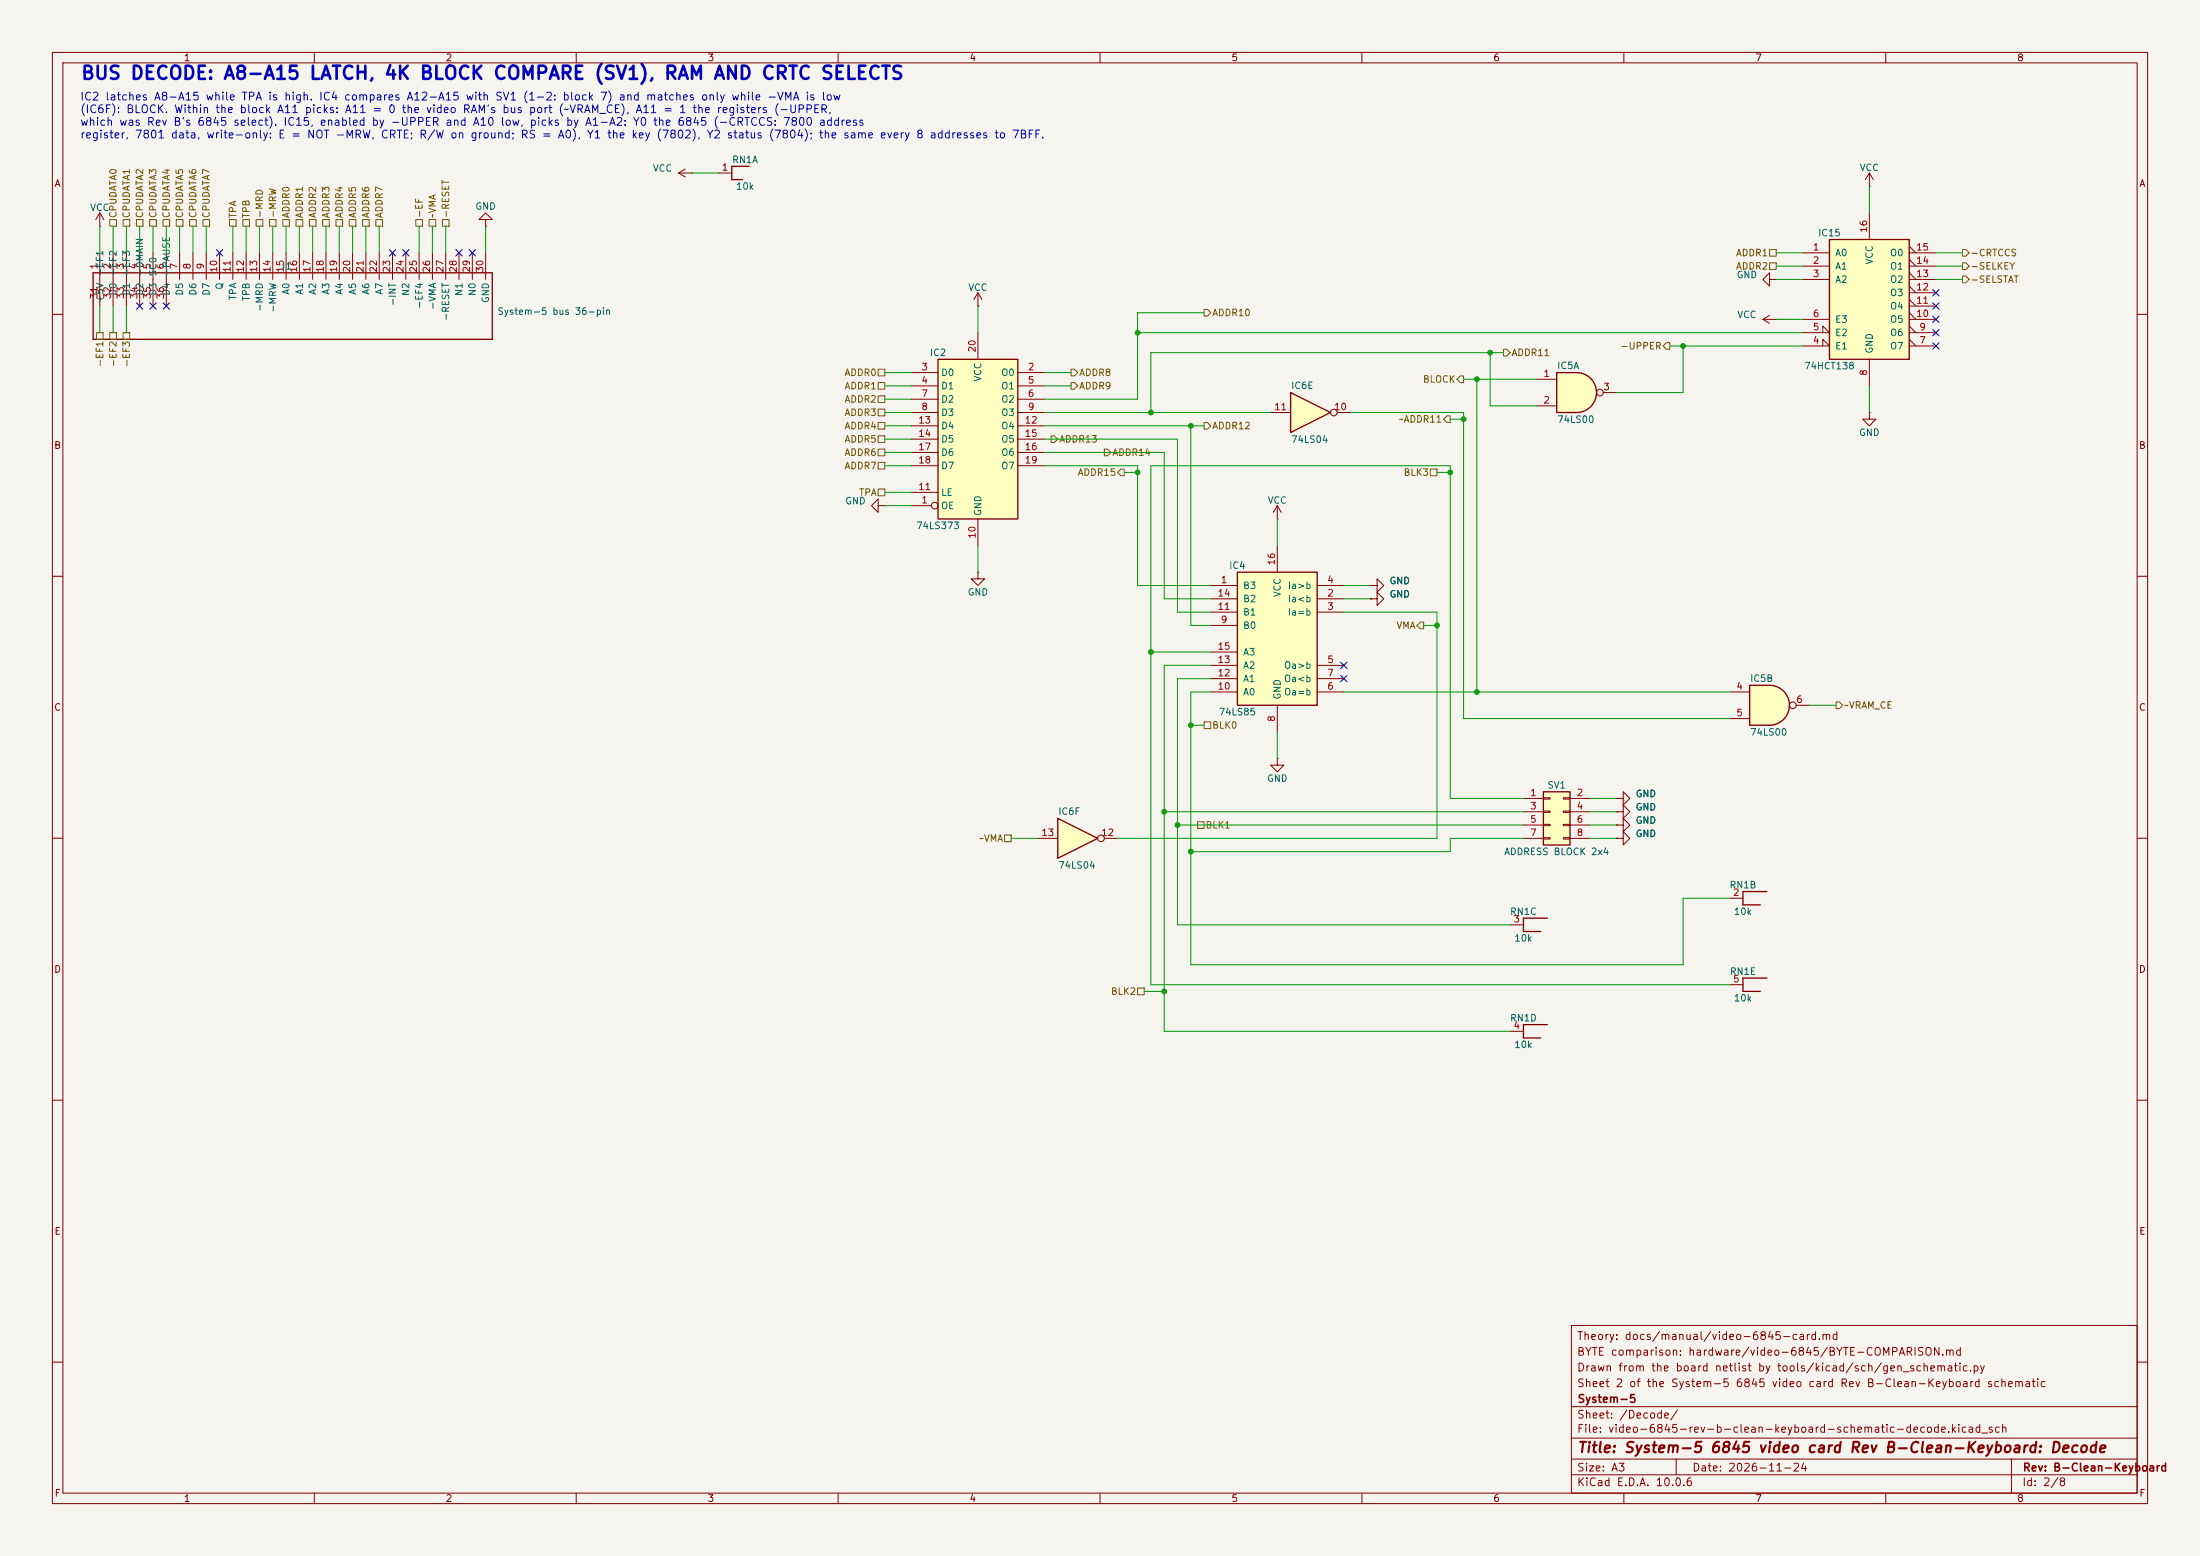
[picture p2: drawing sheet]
<svg xmlns="http://www.w3.org/2000/svg" width="420mm" height="297mm" viewBox="0 0 420 297" stroke-linecap="round" stroke-linejoin="round" font-family="sans-serif">
<path d="M0 0h420v297h-420z" fill="#f5f4ef" stroke="#f5f4ef" stroke-width=".19"/>
<g fill="none" stroke="#840000" stroke-width=".19">
<path d="M10 10h400v277h-400zM12 12h396v273h-396zM60 10v2M110 10v2M160 10v2M210 10v2M260 10v2M310 10v2M360 10v2M10 60h2M408 60h2M10 110h2"/>
<path d="M408 110h2M10 160h2M408 160h2M10 210h2M408 210h2M300 253h108v32h-108zM10 260h2M300 278.5h108M300 274.5h108M300 268.5h108M320 278.5v3M384 278.5v6.5"/>
<path d="M408 260h2M60 285v2M110 285v2M160 285v2M210 285v2M260 285v2M300 281.5h108M310 285v2M360 285v2"/>
</g>
<path d="M201.9 156.2l7.6 3.8-7.6 3.8z" fill="#ffffc2"/>
<path d="M143 31.8h-3.3v2.5h2M201.9 156.2l7.6 3.8-7.6 3.8z" fill="none" stroke="#840000" stroke-width=".25"/>
<g fill="none" stroke="#840000" stroke-width=".19">
<path d="M129.5 33h2.6M129.5 33l1.3 .8M130.8 32.3l-1.3 .7M132.1 33h.1M137.2 33h2.5M198.1 160h3.8M210.8 160h2.6"/>
<circle cx="210.2" cy="160" r=".63"/>
</g>
<path d="M236.2 109.2h15.3v25.4h-15.3z" fill="#ffffc2"/>
<path d="M236.2 109.2h15.3v25.4h-15.3zM295.4 175.3h-4.6v2.5h3.3M337.3 170.2h-4.6v2.5h3.3M295.4 195.6h-4.6v2.5h3.3M337.3 186.7h-4.6v2.5h3.3" fill="none" stroke="#840000" stroke-width=".25"/>
<g fill="none" stroke="#840000" stroke-width=".19">
<path d="M186.7 58.4h.1M186.7 55.9l-.8 1.3M186.7 55.9l.8 1.3M186.7 55.9v2.5M243.8 99.1h.1M243.8 96.5v2.6M243.8 96.5l-.7 1.3M243.8 96.5l.8 1.3M231.1 111.8h5.1M231.1 114.3h5.1M231.1 116.8h5.1M231.1 119.4h5.1"/>
<path d="M243.8 104.1v5.1M251.5 111.8h5M251.5 114.3h5M251.5 116.8h5M261.6 114.3h1.3v-1.3l1.3 1.3-1.3 1.3v-1.3M261.6 114.3h.1M261.6 111.8h1.3v-1.3l1.3 1.3-1.3 1.2v-1.2M261.6 111.8h.1M231.1 127h5.1M231.1 132.1h5.1M231.1 129.5h5.1M231.1 124.5h5.1"/>
<path d="M243.8 134.6v5.1M251.5 127h5M251.5 132.1h5M251.5 129.5h5M308.6 157.5h1.3v-1.3l1.2 1.3-1.2 1.3v-1.3M308.6 157.5h.1M308.6 154.9h1.3v-1.2l1.2 1.2-1.2 1.3v-1.3M308.6 154.9h.1M308.6 152.4h1.3v-1.3l1.2 1.3-1.2 1.3v-1.3M308.6 152.4h.1M288.3 176.5h2.5M308.6 160h1.3v-1.2l1.2 1.2-1.2 1.3v-1.3"/>
<path d="M308.6 160h.1M330.2 171.5h2.5M288.3 196.9h2.5M330.2 188h2.5"/>
</g>
<path d="M337.8 130.8a3.8 3.8 0 0 1 3.8 3.8 3.8 3.8 0 0 1-3.8 3.8z" fill="#ffffc2" stroke="#ffffc2" stroke-width=".19"/>
<path d="M334 130.8h3.8v7.6h-3.8z" fill="#ffffc2"/>
<path d="M334 130.8h3.8a3.8 3.8 0 0 1 3.8 3.8 3.8 3.8 0 0 1-3.8 3.8h-3.8z" fill="none" stroke="#840000" stroke-width=".25"/>
<g fill="none" stroke="#840000" stroke-width=".19">
<path d="M330.2 132.1h3.8M330.2 137.2h3.8M342.9 134.6h2.5"/>
<circle cx="342.3" cy="134.6" r=".63"/>
</g>
<path d="M294.6 151.1h5.1v10.2h-5.1z" fill="#ffffc2"/>
<path d="M294.6 151.1h5.1v10.2h-5.1z" fill="none" stroke="#840000" stroke-width=".25"/>
<g fill="none" stroke="#840000" stroke-width=".19">
<path d="M290.8 152.4h3.8M290.8 154.9h3.8M290.8 157.5h3.8M294.6 152.3h1.3v.2h-1.3zM294.6 154.8h1.3v.3h-1.3zM294.6 157.4h1.3v.2h-1.3zM294.6 159.9h1.3v.2h-1.3zM298.4 152.3h1.3v.2h-1.3zM298.4 154.8h1.3v.3h-1.3zM298.4 157.4h1.3v.2h-1.3zM298.4 159.9h1.3v.2h-1.3zM299.7 152.4h3.8"/>
<path d="M299.7 154.9h3.8M299.7 157.5h3.8M290.8 160h3.8M299.7 160h3.8"/>
</g>
<path d="M246.4 74.9l7.6 3.8-7.6 3.9z" fill="#ffffc2"/>
<path d="M246.4 74.9l7.6 3.8-7.6 3.9z" fill="none" stroke="#840000" stroke-width=".25"/>
<g fill="none" stroke="#840000" stroke-width=".19">
<path d="M242.6 78.7h3.8M255.3 78.7h2.5"/>
<circle cx="254.6" cy="78.7" r=".63"/>
</g>
<path d="M301 71.1a3.8 3.8 0 0 1 3.8 3.8 3.8 3.8 0 0 1-3.8 3.8z" fill="#ffffc2" stroke="#ffffc2" stroke-width=".19"/>
<path d="M297.2 71.1h3.8v7.6h-3.8z" fill="#ffffc2"/>
<path d="M297.2 71.1h3.8a3.8 3.8 0 0 1 3.8 3.8 3.8 3.8 0 0 1-3.8 3.8h-3.8z" fill="none" stroke="#840000" stroke-width=".25"/>
<g fill="none" stroke="#840000" stroke-width=".19">
<path d="M293.4 72.4h3.8M293.4 77.5h3.8M306.1 74.9h2.5M356.9 78.7v1.3h1.2l-1.2 1.3-1.3-1.3h1.3M356.9 78.7h.1"/>
<circle cx="305.4" cy="74.9" r=".63"/>
</g>
<path d="M349.2 45.7h15.3v22.9h-15.3z" fill="#ffffc2"/>
<path d="M17.8 52.1h76.2v12.7h-76.2zM349.2 45.7h15.3v22.9h-15.3z" fill="none" stroke="#840000" stroke-width=".25"/>
<g fill="none" stroke="#840000" stroke-width=".19">
<path d="M19 43.2h.1M19 40.6l-.7 1.3M19 40.6l.8 1.3M19 40.6v2.6M19 48.3v10.1M21.6 48.3v10.1M24.1 48.3v10.1M26.7 48.3v10.1M29.2 48.3v10.1M31.7 48.3v10.1M34.3 48.3v5M36.8 48.3v5"/>
<path d="M39.4 48.3v5M41.9 48.3v5M44.4 48.3v5M47 48.3v5M49.5 48.3v5M52.1 48.3v5M54.6 48.3v5M57.1 48.3v5M59.7 48.3v5M62.2 48.3v5M64.8 48.3v5M67.3 48.3v5"/>
<path d="M69.8 48.3v5M72.4 48.3v5M74.9 48.3v5M77.5 48.3v5M80 48.3v5M82.5 48.3v5M85.1 48.3v5M87.6 48.3v5M90.2 48.3v5M92.7 41.9h1.3l-1.3-1.3-1.3 1.3h1.3v1.3M92.7 43.2h.1M92.7 48.3v5"/>
<path d="M344.2 48.3h5M344.2 50.8h5M344.2 53.3h5M356.9 40.6v5.1M364.5 48.3h5.1M364.5 50.8h5.1M364.5 53.3h5.1M364.5 59.7l1.3 1.3M364.5 58.4h5.1M364.5 57.2l1.3 1.2M364.5 55.9h5.1M364.5 54.6l1.3 1.3"/>
<path d="M364.5 52.1l1.3 1.2M364.5 49.5l1.3 1.3M364.5 47l1.3 1.3M344.2 66h5l-1.2-1.2v1.2M344.2 63.5h5l-1.2-1.3v1.3M344.2 61h5M356.9 68.6v5.1M364.5 66h5.1M364.5 63.5h5.1M364.5 61h5.1M364.5 64.8l1.3 1.2M364.5 62.2l1.3 1.3"/>
<path d="M167.6 96.5v-1.2l-1.2 1.2 1.2 1.3v-1.3h1.3M168.9 96.5h.1"/>
</g>
<path d="M179.1 68.6h15.2v30.5h-15.2z" fill="#ffffc2"/>
<path d="M179.1 68.6h15.2v30.5h-15.2z" fill="none" stroke="#840000" stroke-width=".25"/>
<g fill="none" stroke="#840000" stroke-width=".19">
<path d="M356.9 35.6h.1M356.9 33l-.8 1.3M356.9 33l.7 1.3M356.9 33v2.6M337.8 53.3v-1.2l-1.3 1.2 1.3 1.3v-1.3h1.3M339.1 53.3h.1M174 71.1h5.1M174 73.7h5.1M174 76.2h5.1M174 78.7h5.1M186.7 63.5v5.1M194.3 71.1h5.1"/>
<path d="M194.3 73.7h5.1M194.3 76.2h5.1M194.3 78.7h5.1M336.5 61l1.3 .7M336.5 61h2.6M337.8 60.2l-1.3 .8M339.1 61h.1M174 96.5h3.8M174 94h5.1M174 81.3h5.1M174 83.8h5.1M174 86.4h5.1"/>
<path d="M174 88.9h5.1M186.7 99.1v5M194.3 81.3h5.1M194.3 83.8h5.1M194.3 86.4h5.1M194.3 88.9h5.1M186.7 109.2v1.3h1.3l-1.3 1.3-1.3-1.3h1.3M186.7 109.2h.1M261.6 114.3h.1M261.6 111.8h.1M243.8 144.8v1.3h1.3l-1.3 1.2-1.2-1.2h1.2M243.8 144.8h.1"/>
<path d="M308.6 157.5h.1M308.6 154.9h.1M308.6 152.4h.1M308.6 160h.1"/>
<circle cx="178.4" cy="96.5" r=".63"/>
</g>
<g fill="none" stroke="#725600" stroke-width=".19">
<path d="M21 41.9h1.2v1.3h-1.2zM23.5 41.9h1.3v1.3h-1.3zM26 41.9h1.3v1.3h-1.3zM28.6 41.9h1.2v1.3h-1.2zM31.1 41.9h1.3v1.3h-1.3zM33.7 41.9h1.2v1.3h-1.2zM36.2 41.9h1.3v1.3h-1.3zM38.7 41.9h1.3v1.3h-1.3zM43.8 41.9h1.3v1.3h-1.3zM46.4 41.9h1.2v1.3h-1.2zM48.9 41.9h1.3v1.3h-1.3zM51.4 41.9h1.3v1.3h-1.3z"/>
<path d="M54 41.9h1.2v1.3h-1.2zM56.5 41.9h1.3v1.3h-1.3zM59.1 41.9h1.2v1.3h-1.2zM61.6 41.9h1.3v1.3h-1.3zM64.1 41.9h1.3v1.3h-1.3zM66.7 41.9h1.2v1.3h-1.2zM69.2 41.9h1.3v1.3h-1.3zM71.8 41.9h1.2v1.3h-1.2zM79.4 41.9h1.2v1.3h-1.2zM81.9 41.9h1.3v1.3h-1.3zM84.5 41.9h1.2v1.3h-1.2zM229.9 59.1h.6l.6 .6-.6 .6h-.6z"/>
<path d="M337.8 47.6h1.3v1.3h-1.3zM337.8 50.2h1.3v1.2h-1.3zM374.6 52.7h.7l.6 .6-.6 .7h-.7zM374.6 50.2h.7l.6 .6-.6 .6h-.7zM374.6 47.6h.7l.6 .7-.6 .6h-.7zM18.4 63.5h1.3v1.3h-1.3zM21 63.5h1.2v1.3h-1.2zM23.5 63.5h1.3v1.3h-1.3zM167.6 70.5h1.3v1.3h-1.3zM167.6 78.1h1.3v1.3h-1.3zM167.6 75.6h1.3v1.2h-1.3zM167.6 73h1.3v1.3h-1.3z"/>
<path d="M204.5 70.5h.6l.6 .6-.6 .7h-.6zM204.5 73h.6l.6 .7-.6 .6h-.6zM276.2 79.4h.7v1.2h-.7l-.6-.6zM278.8 71.8h.6v1.2h-.6l-.7-.6zM287 66.7h.7l.6 .6-.6 .6h-.7zM318.1 65.4h.7v1.3h-.7l-.6-.7zM167.6 80.6h1.3v1.3h-1.3zM167.6 83.2h1.3v1.3h-1.3zM167.6 85.7h1.3v1.3h-1.3zM167.6 93.3h1.3v1.3h-1.3zM167.6 88.3h1.3v1.2h-1.3zM200.7 83.2h.6l.6 .6-.6 .7h-.6z"/>
<path d="M210.8 85.7h.7l.6 .7-.6 .6h-.7zM214 89.5h.6v1.3h-.6l-.6-.6zM229.9 80.6h.6l.6 .7-.6 .6h-.6zM273 89.5h1.3v1.3h-1.3zM271.1 118.7h.7v1.3h-.7l-.6-.6zM229.9 137.8h1.2v1.3h-1.2zM350.5 134h.7l.6 .6-.6 .7h-.7zM191.8 159.4h1.2v1.3h-1.2zM228.6 156.8h1.3v1.3h-1.3zM217.2 188.6h1.2v1.3h-1.2z"/>
</g>
<g fill="none" stroke="#009600" stroke-width=".19">
<path d="M132.1 33h5.1M356.9 35.6v5M19 43.2v5.1M19 58.4v5.1M21.6 43.2v5.1M21.6 58.4v5.1M24.1 43.2v5.1M24.1 58.4v5.1M26.7 43.2v5.1M29.2 43.2v5.1M31.7 43.2v5.1M34.3 43.2v5.1"/>
<path d="M36.8 43.2v5.1M39.4 43.2v5.1M44.4 43.2v5.1M47 43.2v5.1M49.5 43.2v5.1M52.1 43.2v5.1M54.6 43.2v5.1M57.1 43.2v5.1M59.7 43.2v5.1M62.2 43.2v5.1M64.8 43.2v5.1M67.3 43.2v5.1"/>
<path d="M69.8 43.2v5.1M72.4 43.2v5.1M80 43.2v5.1M82.5 43.2v5.1M85.1 43.2v5.1M92.7 43.2v5.1M186.7 58.4v5.1M229.9 59.7h-12.7v16.5h-17.8M339.1 50.8h5.1M339.1 48.3h5.1M339.1 53.3h5.1M369.6 50.8h5"/>
<path d="M369.6 48.3h5M369.6 53.3h5M168.9 78.7h5.1M168.9 71.1h5.1M168.9 73.7h5.1M168.9 76.2h5.1M199.4 78.7h43.2M199.4 71.1h5.1M199.4 73.7h5.1M217.2 63.5h127M257.8 78.7h21.6v58.5h50.8M279.4 72.4h14"/>
<path d="M281.9 72.4v59.7M284.5 67.3v10.2h8.9M287 67.3h-67.3v11.4M318.8 66h25.4M321.3 66v8.9h-12.7M339.1 61h5.1M356.9 73.7v5M168.9 88.9h5.1M168.9 86.4h5.1M168.9 83.8h5.1M168.9 81.3h5.1M168.9 96.5h5.1"/>
<path d="M168.9 94h5.1M199.4 83.8h25.4v33h6.3M199.4 86.4h22.8v27.9h8.9M199.4 88.9h17.8v22.9h13.9M199.4 81.3h30.5M214.6 90.2h2.6M227.3 81.3v38.1h3.8M243.8 99.1v5M274.3 90.2h2.6M276.9 80h2.5M186.7 104.1v5.1M256.5 116.8h17.8v43.2h-60.9"/>
<path d="M256.5 111.8h5.1M256.5 114.3h5.1M271.8 119.4h2.5M219.7 124.5h11.4M227.3 138.4h2.6M231.1 132.1h-3.8v52.1h94v-12.7h8.9M231.1 129.5h-6.3v47h63.5M231.1 127h-8.9v69.9h66.1M243.8 139.7v5.1M256.5 132.1h73.7M345.4 134.6h5.1M222.2 154.9h68.6"/>
<path d="M224.8 157.5h66M290.8 152.4h-13.9v-63.5h-57.2v99.1h110.5M303.5 154.9h5.1M303.5 152.4h5.1M303.5 157.5h5.1M193 160h5.1M290.8 160h-13.9v2.6h-49.6M303.5 160h5.1M218.4 189.2h3.8"/>
</g>
<g fill="none" stroke="#000084" stroke-width=".19">
<path d="M26.1 57.8l1.2 1.2M27.3 57.8l-1.2 1.2M28.6 57.8l1.2 1.2M29.8 57.8l-1.2 1.2M31.1 57.8l1.3 1.2M32.4 57.8l-1.3 1.2M41.3 47.7l1.2 1.2M42.5 47.7l-1.2 1.2M74.3 47.7l1.2 1.2M75.5 47.7l-1.2 1.2M76.9 47.7l1.2 1.2M78.1 47.7l-1.2 1.2"/>
<path d="M87 47.7l1.2 1.2M88.2 47.7l-1.2 1.2M89.6 47.7l1.2 1.2M90.8 47.7l-1.2 1.2M369 57.8l1.2 1.2M369 55.3l1.2 1.2M370.2 57.8l-1.2 1.2M370.2 55.3l-1.2 1.2M369 60.4l1.2 1.2M369 65.4l1.2 1.2M369 62.9l1.2 1.2M370.2 60.4l-1.2 1.2"/>
<path d="M370.2 65.4l-1.2 1.2M370.2 62.9l-1.2 1.2M255.9 128.9l1.2 1.2M255.9 126.4l1.2 1.2M257.1 128.9l-1.2 1.2M257.1 126.4l-1.2 1.2"/>
</g>
<g fill="#009600" stroke="#009600" stroke-width=".19">
<circle cx="222.2" cy="189.2" r=".46"/>
<circle cx="321.3" cy="66" r=".46"/>
<circle cx="217.2" cy="63.5" r=".46"/>
<circle cx="217.2" cy="90.2" r=".46"/>
<circle cx="219.7" cy="78.7" r=".46"/>
<circle cx="227.3" cy="81.3" r=".46"/>
<circle cx="227.3" cy="162.6" r=".46"/>
<circle cx="224.8" cy="157.5" r=".46"/>
<circle cx="227.3" cy="138.4" r=".46"/>
<circle cx="222.2" cy="154.9" r=".46"/>
<circle cx="219.7" cy="124.5" r=".46"/>
<circle cx="281.9" cy="132.1" r=".46"/>
<circle cx="276.9" cy="90.2" r=".46"/>
<circle cx="274.3" cy="119.4" r=".46"/>
<circle cx="279.4" cy="80" r=".46"/>
<circle cx="284.5" cy="67.3" r=".46"/>
<circle cx="281.9" cy="72.4" r=".46"/>
</g>
<text font-size="2.5" fill="#0000c2" x="15.3" y="15.8">BUS DECODE: A8-A15 LATCH, 4K BLOCK COMPARE (SV1), RAM AND CRTC SELECTS</text>
<text font-size="2" fill="#840000" x="301" y="277.8">Title: System-5 6845 video card Rev B-Clean-Keyboard: Decode</text>
<g font-size="1.5" fill="#0000c2">
<text x="15.2" y="19.5">IC2 latches A8-A15 while TPA is high. IC4 compares A12-A15 with SV1 (1-2: block 7) and matches only while -VMA is low</text>
<text x="15.2" y="22">(IC6F): BLOCK. Within the block A11 picks: A11 = 0 the video RAM's bus port (~VRAM_CE), A11 = 1 the registers (-UPPER,</text>
<text x="15.2" y="24.4">which was Rev B's 6845 select). IC15, enabled by -UPPER and A10 low, picks by A1-A2: Y0 the 6845 (-CRTCCS: 7800 address</text>
<text x="15.2" y="26.8">register, 7801 data, write-only: E = NOT -MRW, CRTE; R/W on ground; RS = A0), Y1 the key (7802), Y2 status (7804); the same every 8 addresses to 7BFF.</text>
</g>
<g font-size="1.5" fill="#840000">
<text x="300.9" y="256.1">Theory: docs/manual/video-6845-card.md</text>
<text x="300.9" y="262.1">Drawn from the board netlist by tools/kicad/sch/gen_schematic.py</text>
<text x="300.9" y="259.1">BYTE comparison: hardware/video-6845/BYTE-COMPARISON.md</text>
<text x="300.9" y="265.1">Sheet 2 of the System-5 6845 video card Rev B-Clean-Keyboard schematic</text>
<text x="301" y="268.1">System-5</text>
<text x="300.9" y="273.8">File: video-6845-rev-b-clean-keyboard-schematic-decode.kicad_sch</text>
<text x="300.9" y="271.1">Sheet: /Decode/</text>
<text x="300.9" y="281.2">Size: A3</text>
<text x="322.9" y="281.2">Date: 2026-11-24</text>
<text x="386" y="281.2">Rev: B-Clean-Keyboard</text>
<text x="300.9" y="284">KiCad E.D.A. 10.0.6</text>
<text x="385.9" y="284">Id: 2/8</text>
</g>
<g font-size="1.3" fill="#840000">
<text x="35" y="12">1</text>
<text x="85" y="12">2</text>
<text x="135" y="12">3</text>
<text x="185" y="12">4</text>
<text x="235" y="12">5</text>
<text x="285" y="12">6</text>
<text x="335" y="12">7</text>
<text x="385" y="12">8</text>
<text x="10.3" y="36">A</text>
<text x="408.3" y="36">A</text>
<text x="10.2" y="86">B</text>
<text x="408.2" y="86">B</text>
<text x="10.2" y="136">C</text>
<text x="408.2" y="136">C</text>
<text x="10.2" y="186">D</text>
<text x="408.2" y="186">D</text>
<text x="10.3" y="236">E</text>
<text x="408.3" y="236">E</text>
<text x="10.3" y="286">F</text>
<text x="35" y="287">1</text>
<text x="85" y="287">2</text>
<text x="135" y="287">3</text>
<text x="185" y="287">4</text>
<text x="235" y="287">5</text>
<text x="285" y="287">6</text>
<text x="335" y="287">7</text>
<text x="385" y="287">8</text>
<text x="408.3" y="286">F</text>
</g>
<g font-size="1.3" fill="#006464">
<text x="124.5" y="33.1">VCC</text>
<text x="139.7" y="31.4">RN1A</text>
<text x="354.9" y="33">VCC</text>
<text x="17.1" y="40.6">VCC</text>
<text x="90.6" y="40.3">GND</text>
<text x="140.4" y="36.5">10k</text>
<text x="347" y="45.4">IC15</text>
<text x="20" y="52.9" transform="rotate(-90 20 52.9)">-EF1</text>
<text x="22.6" y="52.9" transform="rotate(-90 22.6 52.9)">-EF2</text>
<text x="25.1" y="52.9" transform="rotate(-90 25.1 52.9)">-EF3</text>
<text x="27.6" y="52.9" transform="rotate(-90 27.6 52.9)">-DMAIN</text>
<text x="30.2" y="52.9" transform="rotate(-90 30.2 52.9)">SC0</text>
<text x="32.7" y="52.9" transform="rotate(-90 32.7 52.9)">-PAUSE</text>
<text x="53.4" y="51.8">J1</text>
<text x="331.4" y="53.4">GND</text>
<text x="350.2" y="49.2">A0</text>
<text x="350.2" y="51.8">A1</text>
<text x="357.8" y="50.6" transform="rotate(-90 357.8 50.6)">VCC</text>
<text x="360.7" y="51.8">O1</text>
<text x="360.7" y="49.2">O0</text>
<text x="20" y="57.9" transform="rotate(-90 20 57.9)">+5V</text>
<text x="22.6" y="56.6" transform="rotate(-90 22.6 56.6)">D0</text>
<text x="25.1" y="56.6" transform="rotate(-90 25.1 56.6)">D1</text>
<text x="27.6" y="56.6" transform="rotate(-90 27.6 56.6)">D2</text>
<text x="30.2" y="56.6" transform="rotate(-90 30.2 56.6)">D3</text>
<text x="32.7" y="56.6" transform="rotate(-90 32.7 56.6)">D4</text>
<text x="35.3" y="56.6" transform="rotate(-90 35.3 56.6)">D5</text>
<text x="37.8" y="56.6" transform="rotate(-90 37.8 56.6)">D6</text>
<text x="40.3" y="56.6" transform="rotate(-90 40.3 56.6)">D7</text>
<text x="42.9" y="55.4" transform="rotate(-90 42.9 55.4)">Q</text>
<text x="45.4" y="57.4" transform="rotate(-90 45.4 57.4)">TPA</text>
<text x="48" y="57.6" transform="rotate(-90 48 57.6)">TPB</text>
<text x="50.5" y="59.6" transform="rotate(-90 50.5 59.6)">-MRD</text>
<text x="53" y="59.8" transform="rotate(-90 53 59.8)">-MRW</text>
<text x="55.6" y="56.4" transform="rotate(-90 55.6 56.4)">A0</text>
<text x="58.1" y="56.4" transform="rotate(-90 58.1 56.4)">A1</text>
<text x="60.7" y="56.4" transform="rotate(-90 60.7 56.4)">A2</text>
<text x="63.2" y="56.4" transform="rotate(-90 63.2 56.4)">A3</text>
<text x="65.7" y="56.4" transform="rotate(-90 65.7 56.4)">A4</text>
<text x="68.3" y="56.4" transform="rotate(-90 68.3 56.4)">A5</text>
<text x="70.8" y="56.4" transform="rotate(-90 70.8 56.4)">A6</text>
<text x="73.4" y="56.4" transform="rotate(-90 73.4 56.4)">A7</text>
<text x="75.9" y="58.6" transform="rotate(-90 75.9 58.6)">-INT</text>
<text x="78.4" y="56.6" transform="rotate(-90 78.4 56.6)">N2</text>
<text x="81" y="59.1" transform="rotate(-90 81 59.1)">-EF4</text>
<text x="83.5" y="59.3" transform="rotate(-90 83.5 59.3)">-VMA</text>
<text x="88.6" y="56.6" transform="rotate(-90 88.6 56.6)">N1</text>
<text x="91.1" y="56.6" transform="rotate(-90 91.1 56.6)">N0</text>
<text x="93.7" y="57.9" transform="rotate(-90 93.7 57.9)">GND</text>
<text x="184.7" y="55.8">VCC</text>
<text x="350.2" y="54.3">A2</text>
<text x="360.7" y="59.4">O4</text>
<text x="360.7" y="56.8">O3</text>
<text x="360.7" y="54.3">O2</text>
<text x="86.1" y="61.4" transform="rotate(-90 86.1 61.4)">-RESET</text>
<text x="94.9" y="60.4">System-5 bus 36-pin</text>
<text x="331.5" y="61">VCC</text>
<text x="350.2" y="64.5">E2</text>
<text x="350.2" y="61.9">E3</text>
<text x="360.7" y="64.5">O6</text>
<text x="360.7" y="61.9">O5</text>
<text x="177.4" y="68.3">IC2</text>
<text x="297.2" y="70.8">IC5A</text>
<text x="344.3" y="70.8">74HCT138</text>
<text x="350.2" y="67">E1</text>
<text x="357.8" y="67.6" transform="rotate(-90 357.8 67.6)">GND</text>
<text x="360.7" y="67">O7</text>
<text x="179.6" y="72.1">D0</text>
<text x="179.6" y="74.6">D1</text>
<text x="179.6" y="77.2">D2</text>
<text x="187.7" y="72.9" transform="rotate(-90 187.7 72.9)">VCC</text>
<text x="191" y="72.1">O0</text>
<text x="191" y="74.6">O1</text>
<text x="191" y="77.2">O2</text>
<text x="246.4" y="74.6">IC6E</text>
<text x="179.6" y="79.7">D3</text>
<text x="179.6" y="82.2">D4</text>
<text x="191" y="79.7">O3</text>
<text x="191" y="82.2">O4</text>
<text x="297.2" y="81">74LS00</text>
<text x="354.8" y="83.5">GND</text>
<text x="179.6" y="84.8">D5</text>
<text x="179.6" y="87.3">D6</text>
<text x="179.6" y="89.9">D7</text>
<text x="191" y="84.8">O5</text>
<text x="191" y="87.3">O6</text>
<text x="191" y="89.9">O7</text>
<text x="246.4" y="84.8">74LS04</text>
<text x="179.6" y="94.9">LE</text>
<text x="161.2" y="96.6">GND</text>
<text x="174.8" y="101.3">74LS373</text>
<text x="179.6" y="97.5">OE</text>
<text x="187.7" y="98.6" transform="rotate(-90 187.7 98.6)">GND</text>
<text x="241.9" y="96.5">VCC</text>
<text x="184.6" y="114">GND</text>
<text x="234.6" y="108.9">IC4</text>
<text x="237.2" y="112.7">B3</text>
<text x="245.7" y="112.7">Ia&gt;b</text>
<text x="265.2" y="111.8">GND</text>
<text x="237.2" y="117.8">B1</text>
<text x="237.2" y="115.3">B2</text>
<text x="244.8" y="114.1" transform="rotate(-90 244.8 114.1)">VCC</text>
<text x="245.7" y="115.3">Ia&lt;b</text>
<text x="245.7" y="117.8">Ia=b</text>
<text x="265.2" y="114.4">GND</text>
<text x="237.2" y="120.3">B0</text>
<text x="237.2" y="125.4">A3</text>
<text x="237.2" y="130.5">A1</text>
<text x="237.2" y="128">A2</text>
<text x="245" y="128">Oa&gt;b</text>
<text x="245" y="130.5">Oa&lt;b</text>
<text x="334" y="130.4">IC5B</text>
<text x="232.6" y="136.9">74LS85</text>
<text x="237.2" y="133">A0</text>
<text x="244.8" y="133.6" transform="rotate(-90 244.8 133.6)">GND</text>
<text x="245" y="133">Oa=b</text>
<text x="334" y="140.7">74LS00</text>
<text x="241.8" y="149.6">GND</text>
<text x="201.9" y="155.8">IC6F</text>
<text x="295.3" y="150.8">SV1</text>
<text x="312.1" y="155">GND</text>
<text x="312.1" y="152.5">GND</text>
<text x="312.1" y="160.1">GND</text>
<text x="312.1" y="157.5">GND</text>
<text x="201.9" y="166.1">74LS04</text>
<text x="287" y="163.5">ADDRESS BLOCK 2x4</text>
<text x="330.1" y="169.9">RN1B</text>
<text x="288.2" y="175">RN1C</text>
<text x="330.9" y="175">10k</text>
<text x="289" y="180">10k</text>
<text x="330.1" y="186.4">RN1E</text>
<text x="330.9" y="191.5">10k</text>
<text x="288.2" y="195.3">RN1D</text>
<text x="289" y="200.4">10k</text>
</g>
<g font-size="1.3" fill="#a90000">
<text x="137.7" y="32.9">1</text>
<text x="356.7" y="44.5" transform="rotate(-90 356.7 44.5)">16</text>
<text x="18.9" y="51.5" transform="rotate(-90 18.9 51.5)">1</text>
<text x="21.5" y="51.5" transform="rotate(-90 21.5 51.5)">2</text>
<text x="24" y="51.5" transform="rotate(-90 24 51.5)">3</text>
<text x="26.5" y="51.5" transform="rotate(-90 26.5 51.5)">4</text>
<text x="29.1" y="51.5" transform="rotate(-90 29.1 51.5)">5</text>
<text x="31.6" y="51.5" transform="rotate(-90 31.6 51.5)">6</text>
<text x="34.2" y="51.5" transform="rotate(-90 34.2 51.5)">7</text>
<text x="36.7" y="51.5" transform="rotate(-90 36.7 51.5)">8</text>
<text x="39.2" y="51.5" transform="rotate(-90 39.2 51.5)">9</text>
<text x="41.8" y="52.1" transform="rotate(-90 41.8 52.1)">10</text>
<text x="44.3" y="52.1" transform="rotate(-90 44.3 52.1)">11</text>
<text x="46.9" y="52.1" transform="rotate(-90 46.9 52.1)">12</text>
<text x="49.4" y="52.1" transform="rotate(-90 49.4 52.1)">13</text>
<text x="51.9" y="52.1" transform="rotate(-90 51.9 52.1)">14</text>
<text x="54.5" y="52.1" transform="rotate(-90 54.5 52.1)">15</text>
<text x="57" y="52.1" transform="rotate(-90 57 52.1)">16</text>
<text x="59.6" y="52.1" transform="rotate(-90 59.6 52.1)">17</text>
<text x="62.1" y="52.1" transform="rotate(-90 62.1 52.1)">18</text>
<text x="64.6" y="52.1" transform="rotate(-90 64.6 52.1)">19</text>
<text x="67.2" y="52.1" transform="rotate(-90 67.2 52.1)">20</text>
<text x="69.7" y="52.1" transform="rotate(-90 69.7 52.1)">21</text>
<text x="72.3" y="52.1" transform="rotate(-90 72.3 52.1)">22</text>
<text x="74.8" y="52.1" transform="rotate(-90 74.8 52.1)">23</text>
<text x="77.3" y="52.1" transform="rotate(-90 77.3 52.1)">24</text>
<text x="79.9" y="52.1" transform="rotate(-90 79.9 52.1)">25</text>
<text x="82.4" y="52.1" transform="rotate(-90 82.4 52.1)">26</text>
<text x="85" y="52.1" transform="rotate(-90 85 52.1)">27</text>
<text x="87.5" y="52.1" transform="rotate(-90 87.5 52.1)">28</text>
<text x="90" y="52.1" transform="rotate(-90 90 52.1)">29</text>
<text x="92.6" y="52.1" transform="rotate(-90 92.6 52.1)">30</text>
<text x="346" y="48.1">1</text>
<text x="346" y="50.7">2</text>
<text x="346" y="53.2">3</text>
<text x="365.7" y="53.2">13</text>
<text x="365.7" y="50.7">14</text>
<text x="365.7" y="48.1">15</text>
<text x="18.9" y="57.2" transform="rotate(-90 18.9 57.2)">31</text>
<text x="21.5" y="57.2" transform="rotate(-90 21.5 57.2)">32</text>
<text x="24" y="57.2" transform="rotate(-90 24 57.2)">33</text>
<text x="26.5" y="57.2" transform="rotate(-90 26.5 57.2)">34</text>
<text x="29.1" y="57.2" transform="rotate(-90 29.1 57.2)">35</text>
<text x="31.6" y="57.2" transform="rotate(-90 31.6 57.2)">36</text>
<text x="365.7" y="58.3">11</text>
<text x="365.7" y="55.7">12</text>
<text x="346" y="65.9">4</text>
<text x="346" y="63.4">5</text>
<text x="346" y="60.8">6</text>
<text x="365.7" y="60.8">10</text>
<text x="366.3" y="65.9">7</text>
<text x="366.3" y="63.4">9</text>
<text x="175.8" y="71">3</text>
<text x="186.6" y="67.4" transform="rotate(-90 186.6 67.4)">20</text>
<text x="196.1" y="71">2</text>
<text x="356.7" y="71.9" transform="rotate(-90 356.7 71.9)">8</text>
<text x="175.8" y="73.5">4</text>
<text x="175.8" y="76.1">7</text>
<text x="196.1" y="73.5">5</text>
<text x="196.1" y="76.1">6</text>
<text x="294.5" y="72.3">1</text>
<text x="294.5" y="77.3">2</text>
<text x="306" y="74.8">3</text>
<text x="175.2" y="81.1">13</text>
<text x="175.2" y="83.7">14</text>
<text x="175.8" y="78.6">8</text>
<text x="195.5" y="81.1">12</text>
<text x="195.5" y="83.7">15</text>
<text x="196.1" y="78.6">9</text>
<text x="243.1" y="78.6">11</text>
<text x="254.6" y="78.6">10</text>
<text x="175.2" y="86.2">17</text>
<text x="175.2" y="88.8">18</text>
<text x="195.5" y="86.2">16</text>
<text x="195.5" y="88.8">19</text>
<text x="175.2" y="93.8">11</text>
<text x="175.8" y="96.4">1</text>
<text x="186.6" y="102.9" transform="rotate(-90 186.6 102.9)">10</text>
<text x="232.9" y="111.6">1</text>
<text x="243.7" y="108" transform="rotate(-90 243.7 108)">16</text>
<text x="253.3" y="111.6">4</text>
<text x="232.3" y="116.7">11</text>
<text x="232.3" y="114.2">14</text>
<text x="232.9" y="119.2">9</text>
<text x="253.3" y="114.2">2</text>
<text x="253.3" y="116.7">3</text>
<text x="232.3" y="124.3">15</text>
<text x="232.3" y="131.9">10</text>
<text x="232.3" y="129.4">12</text>
<text x="232.3" y="126.9">13</text>
<text x="253.3" y="126.9">5</text>
<text x="253.3" y="131.9">6</text>
<text x="253.3" y="129.4">7</text>
<text x="331.4" y="131.9">4</text>
<text x="243.7" y="137.9" transform="rotate(-90 243.7 137.9)">8</text>
<text x="331.4" y="137">5</text>
<text x="342.8" y="134.5">6</text>
<text x="292" y="152.3">1</text>
<text x="292" y="154.8">3</text>
<text x="300.9" y="152.3">2</text>
<text x="300.9" y="154.8">4</text>
<text x="198.7" y="159.9">13</text>
<text x="210.1" y="159.9">12</text>
<text x="292" y="157.3">5</text>
<text x="292" y="159.9">7</text>
<text x="300.9" y="157.3">6</text>
<text x="300.9" y="159.9">8</text>
<text x="330.7" y="171.3">2</text>
<text x="288.8" y="176.4">3</text>
<text x="330.7" y="187.8">5</text>
<text x="288.8" y="196.7">4</text>
</g>
<g font-size="1.3" fill="#725600">
<text x="22.6" y="41.7" transform="rotate(-90 22.6 41.7)">CPUDATA0</text>
<text x="25.1" y="41.7" transform="rotate(-90 25.1 41.7)">CPUDATA1</text>
<text x="27.6" y="41.7" transform="rotate(-90 27.6 41.7)">CPUDATA2</text>
<text x="30.2" y="41.7" transform="rotate(-90 30.2 41.7)">CPUDATA3</text>
<text x="32.7" y="41.7" transform="rotate(-90 32.7 41.7)">CPUDATA4</text>
<text x="35.3" y="41.7" transform="rotate(-90 35.3 41.7)">CPUDATA5</text>
<text x="37.8" y="41.7" transform="rotate(-90 37.8 41.7)">CPUDATA6</text>
<text x="40.3" y="41.7" transform="rotate(-90 40.3 41.7)">CPUDATA7</text>
<text x="45.4" y="41.7" transform="rotate(-90 45.4 41.7)">TPA</text>
<text x="48" y="41.7" transform="rotate(-90 48 41.7)">TPB</text>
<text x="50.5" y="41.7" transform="rotate(-90 50.5 41.7)">-MRD</text>
<text x="53" y="41.7" transform="rotate(-90 53 41.7)">-MRW</text>
<text x="55.6" y="41.7" transform="rotate(-90 55.6 41.7)">ADDR0</text>
<text x="58.1" y="41.7" transform="rotate(-90 58.1 41.7)">ADDR1</text>
<text x="60.7" y="41.7" transform="rotate(-90 60.7 41.7)">ADDR2</text>
<text x="63.2" y="41.7" transform="rotate(-90 63.2 41.7)">ADDR3</text>
<text x="65.7" y="41.7" transform="rotate(-90 65.7 41.7)">ADDR4</text>
<text x="68.3" y="41.7" transform="rotate(-90 68.3 41.7)">ADDR5</text>
<text x="70.8" y="41.7" transform="rotate(-90 70.8 41.7)">ADDR6</text>
<text x="73.4" y="41.7" transform="rotate(-90 73.4 41.7)">ADDR7</text>
<text x="81" y="41.7" transform="rotate(-90 81 41.7)">-EF</text>
<text x="83.5" y="41.7" transform="rotate(-90 83.5 41.7)">~VMA</text>
<text x="86.1" y="41.7" transform="rotate(-90 86.1 41.7)">-RESET</text>
<text x="331.3" y="49.2">ADDR1</text>
<text x="331.3" y="51.8">ADDR2</text>
<text x="376.1" y="51.8">-SELKEY</text>
<text x="376.1" y="49.2">-CRTCCS</text>
<text x="376.1" y="54.3">-SELSTAT</text>
<text x="231.3" y="60.7">ADDR10</text>
<text x="20" y="70.2" transform="rotate(-90 20 70.2)">-EF1</text>
<text x="22.6" y="70.2" transform="rotate(-90 22.6 70.2)">-EF2</text>
<text x="25.1" y="70.2" transform="rotate(-90 25.1 70.2)">-EF3</text>
<text x="288.5" y="68.3">ADDR11</text>
<text x="309.2" y="67">-UPPER</text>
<text x="161.1" y="72.1">ADDR0</text>
<text x="161.1" y="77.2">ADDR2</text>
<text x="161.1" y="74.6">ADDR1</text>
<text x="205.9" y="72.1">ADDR8</text>
<text x="205.9" y="74.6">ADDR9</text>
<text x="271.5" y="73.4">BLOCK</text>
<text x="161.1" y="79.7">ADDR3</text>
<text x="161.1" y="82.2">ADDR4</text>
<text x="231.3" y="82.2">ADDR12</text>
<text x="266.9" y="81">~ADDR11</text>
<text x="161.1" y="84.8">ADDR5</text>
<text x="161.1" y="87.3">ADDR6</text>
<text x="161.1" y="89.9">ADDR7</text>
<text x="202.1" y="84.8">ADDR13</text>
<text x="212.3" y="87.3">ADDR14</text>
<text x="163.9" y="94.9">TPA</text>
<text x="205.6" y="91.1">ADDR15</text>
<text x="267.9" y="91.1">BLK3</text>
<text x="266.5" y="120.3">VMA</text>
<text x="352" y="135.6">~VRAM_CE</text>
<text x="231.3" y="139.4">BLK0</text>
<text x="186.8" y="161">~VMA</text>
<text x="230" y="158.4">BLK1</text>
<text x="212" y="190.2">BLK2</text>
</g>
</svg>
